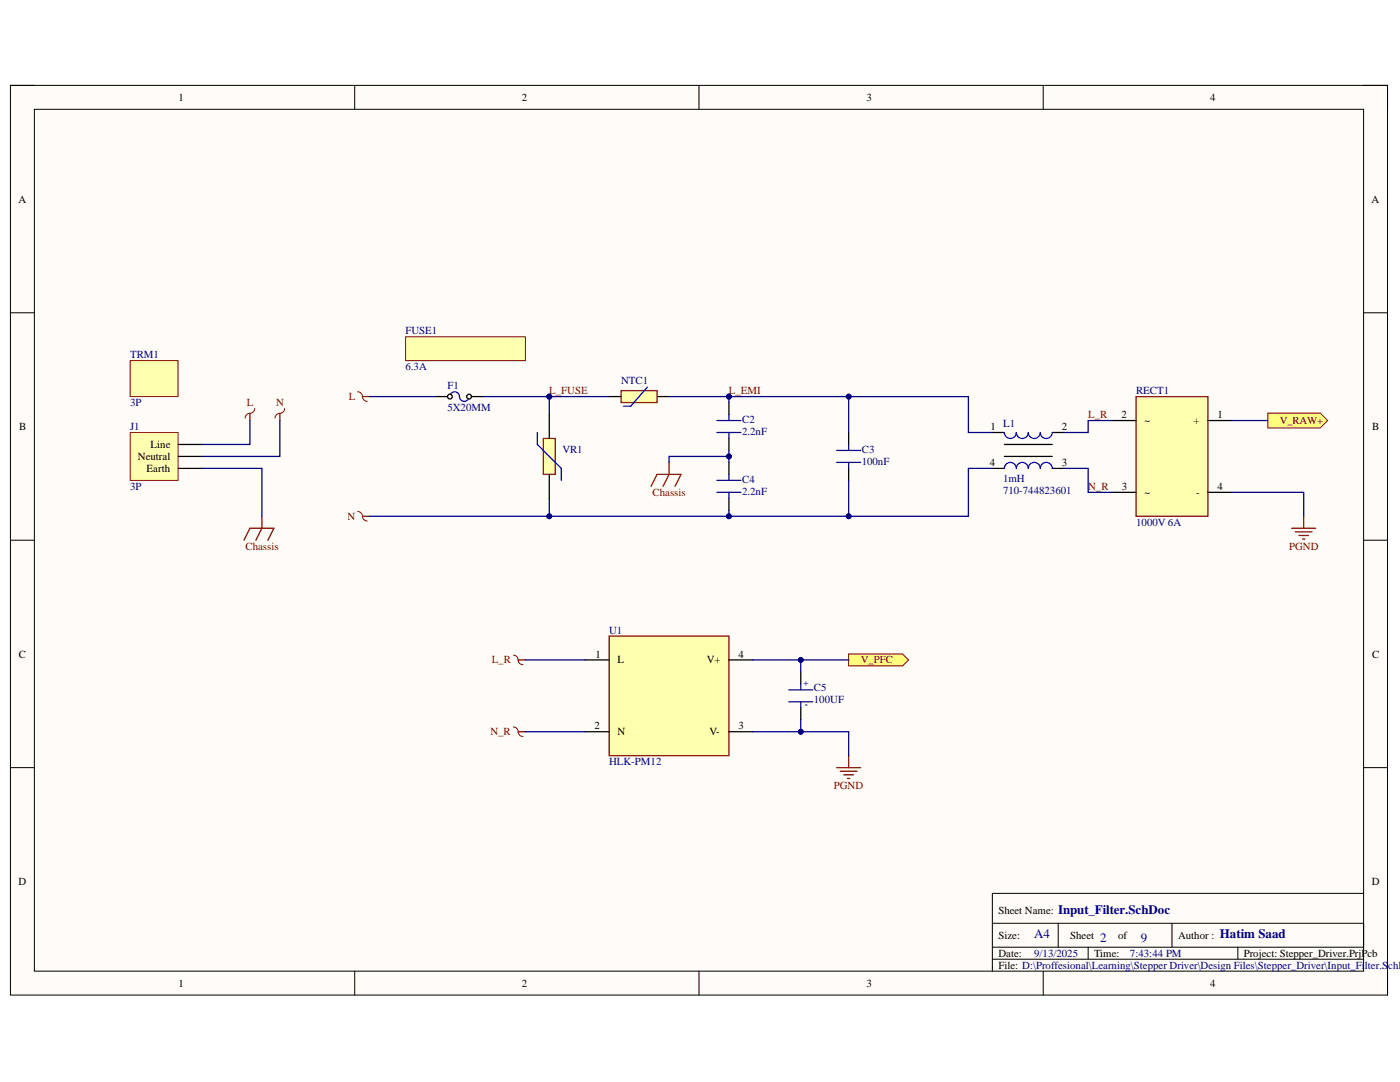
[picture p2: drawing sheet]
<svg xmlns="http://www.w3.org/2000/svg" width="279mm" height="216mm" viewBox="0 0 279 216" stroke-linecap="round" stroke-linejoin="round" font-family="sans-serif">
<path d="M2.1 17h274.8v181.6h-274.8z" fill-rule="evenodd" fill="#fffcf8"/>
<path d="M2.1 17h274.8v181.6h-274.8z" fill="none" stroke="#000" stroke-width=".2"/>
<path d="M6.9 21.8h265.2v172h-265.2z" fill-rule="evenodd" fill="#fffcf8"/>
<g fill="none" stroke="#000" stroke-width=".2">
<path d="M2.1 17h4.8M70.8 17v4.8M139.5 17v4.8M208.2 17v4.8M272.1 17h4.8v4.8M6.9 21.8h265.2v172h-265.2zM2.1 62.4h4.8M272.1 62.4h4.8M2.1 107.8h4.8M272.1 107.8h4.8M2.1 153.2h4.8M272.1 153.2h4.8"/>
<path d="M272.1 178.3h-74.1v15.5M70.8 193.8v4.8M139.5 193.8v4.8M198 184.2h74.1v4.8h-74.1M198 191.4h74.1M208.2 193.8v4.8M211.2 184.2v4.8M217.2 189v2.4M233.9 184.2v4.8M247 189v2.4M276.9 193.8v4.8"/>
</g>
<path d="M145.5 80.3v2.4M145.5 87.5v2.4M145.5 92.3v2.4M145.5 99.4v2.4" fill="none" stroke="#000" stroke-width=".25"/>
<path d="M143.1 86.3h4.8M143.1 83.9h4.8M143.1 98.2h4.8M143.1 95.9h4.8M145.5 82.7v1.2M145.5 86.3v1.2M145.5 94.7v1.2M145.5 98.2v1.2" fill="none" stroke="#0c0087" stroke-width=".25"/>
<path d="M80.9 67.2h23.9v4.8h-23.9z" fill-rule="evenodd" fill="#ffffb0"/>
<path d="M80.9 67.2h23.9v4.8h-23.9z" fill="none" stroke="#800000" stroke-width=".2"/>
<g fill="none" stroke="#000" stroke-width=".25">
<path d="M86.9 79.1h2.4M94.1 79.1h2.4"/>
<circle cx="89.8" cy="79.1" r=".48"/>
<circle cx="93.6" cy="79.1" r=".48"/>
</g>
<path d="M89.9 78.7a.96 .96 0 0 1 1.1-.5 .96 .96 0 0 1 .7 .9 .96 .96 0 0 0 .7 1 .96 .96 0 0 0 1.1-.5" fill="none" stroke="#00f" stroke-width=".25"/>
<path d="M26 72h9.5v7.1h-9.5z" fill-rule="evenodd" fill="#ffffb0"/>
<path d="M26 72h9.5v7.1h-9.5z" fill="none" stroke="#800000" stroke-width=".2"/>
<path d="M26 86.3h9.5v9.6h-9.5z" fill-rule="evenodd" fill="#ffffb0"/>
<path d="M26 86.3h9.5v9.6h-9.5z" fill="none" stroke="#800000" stroke-width=".2"/>
<path d="M35.6 88.7h4.7M35.6 91.1h4.7M35.6 93.5h4.7" fill="none" stroke="#000" stroke-width=".25"/>
<path d="M108.4 87.5h2.4v7.2h-2.4z" fill-rule="evenodd" fill="#ffffb0"/>
<path d="M108.4 87.5h2.4v7.2h-2.4z" fill="none" stroke="#800000" stroke-width=".25"/>
<path d="M107.2 86.3v2.4l4.8 4.8v2.4" fill="none" stroke="#00f" stroke-width=".25"/>
<path d="M131.1 79.1h2.4M109.6 82.7v4.8M109.6 94.7v4.7" fill="none" stroke="#000" stroke-width=".25"/>
<path d="M124 77.9h7.1v2.4h-7.1z" fill-rule="evenodd" fill="#ffffb0"/>
<path d="M124 77.9h7.1v2.4h-7.1z" fill="none" stroke="#980000" stroke-width=".25"/>
<path d="M129.2 77.2l-3.3 3.8h-1.5M200.4 86.3a1.19 1.19 0 0 0 1.2 1.2 1.19 1.19 0 0 0 1.2-1.2 1.19 1.19 0 0 0 1.2 1.2 1.19 1.19 0 0 0 1.2-1.2 1.19 1.19 0 0 0 1.2 1.2 1.19 1.19 0 0 0 1.2-1.2 1.19 1.19 0 0 0 1.2 1.2 1.19 1.19 0 0 0 1.2-1.2M200.4 93.5a1.19 1.19 0 0 1 1.2-1.2 1.19 1.19 0 0 1 1.2 1.2 1.19 1.19 0 0 1 1.2-1.2 1.19 1.19 0 0 1 1.2 1.2 1.19 1.19 0 0 1 1.2-1.2 1.19 1.19 0 0 1 1.2 1.2 1.19 1.19 0 0 1 1.2-1.2 1.19 1.19 0 0 1 1.2 1.2" fill="none" stroke="#00f" stroke-width=".25"/>
<path d="M121.6 79.1h2.4M169.4 86.3v2.4M169.4 93.5v2.4M198 86.3h2.4M198 93.5h2.4M200.4 88.7h9.6M200.4 91.1h9.6M210 86.3h2.4M210 93.5h2.4" fill="none" stroke="#000" stroke-width=".25"/>
<path d="M167 92.3h4.8M167 89.9h4.8M169.4 88.7v1.2M169.4 92.3v1.2" fill="none" stroke="#0c0087" stroke-width=".25"/>
<path d="M71.4 78.2a1.12 1.12 0 0 1 1 1.3l.5 .5 .4 .1M50.8 81.5a1.12 1.12 0 0 1-1.3 1.1l-.5 .5-.1 .3M56.8 81.5a1.12 1.12 0 0 1-1.3 1.1l-.5 .5-.1 .3M71.4 102.1a1.12 1.12 0 0 1 1 1.3l.5 .5 .4 .1" fill="none" stroke="#800000" stroke-width=".2"/>
<path d="M72.3 79.1h1.5M49.9 82.5v1.4M55.8 82.5v1.4M129.9 97l1.2-2.3h4.8l-1.2 2.3M133.5 92.3v2.4l-1.2 2.3M48.7 107.8l1.2-2.4h4.8l-1.2 2.4M52.3 103v2.4l-1.2 2.4M72.3 103h1.5" fill="none" stroke="#800000" stroke-width=".25"/>
<path d="M226.7 79.1h14.4v23.9h-14.4z" fill-rule="evenodd" fill="#ffffb0"/>
<path d="M226.7 79.1h14.4v23.9h-14.4z" fill="none" stroke="#800000" stroke-width=".25"/>
<path d="M222 83.9h4.7M222 98.2h4.7M241.1 83.9h4.7M241.1 98.2h4.7" fill="none" stroke="#000" stroke-width=".25"/>
<path d="M253 82.4h10.5l1.5 1.5-1.5 1.5h-10.5z" fill-rule="evenodd" fill="#ffff80"/>
<path d="M253 82.4h10.5l1.5 1.5-1.5 1.5h-10.5z" fill="none" stroke="#800000" stroke-width=".2"/>
<circle cx="109.6" cy="79.1" r=".48" fill="#000080"/>
<circle cx="109.6" cy="79.1" r=".48" fill="none" stroke="#000080" stroke-width=".2"/>
<circle cx="145.5" cy="79.1" r=".48" fill="#000080"/>
<circle cx="145.5" cy="79.1" r=".48" fill="none" stroke="#000080" stroke-width=".2"/>
<path d="M121.6 126.9h23.9v23.9h-23.9z" fill-rule="evenodd" fill="#ffffb0"/>
<path d="M103.4 131.7h1.4M121.6 126.9h23.9v23.9h-23.9zM103.4 146h1.4" fill="none" stroke="#800000" stroke-width=".25"/>
<path d="M116.8 131.7h4.8M145.5 131.7h4.8M116.8 146h4.8M145.5 146h4.8" fill="none" stroke="#000" stroke-width=".25"/>
<path d="M102.5 130.7a1.12 1.12 0 0 1 1 1.4l.5 .5h.4M102.5 145.1a1.12 1.12 0 0 1 1 1.3l.5 .5 .4 .1" fill="none" stroke="#800000" stroke-width=".2"/>
<path d="M169.4 130.5h10.7l1.2 1.2-1.2 1.2h-10.7z" fill-rule="evenodd" fill="#ffff80"/>
<path d="M169.4 130.5h10.7l1.2 1.2-1.2 1.2h-10.7z" fill="none" stroke="#800000" stroke-width=".2"/>
<path d="M257.8 105.4h4.8M258.5 106.1h3.4M259.2 106.8h1.9M259.9 107.6h.5M260.2 103v2.4M167 153.2h4.8M167.7 153.9h3.3M168.4 154.6h1.9M169.1 155.3h.5M169.4 150.8v2.4" fill="none" stroke="#800000" stroke-width=".25"/>
<path d="M159.8 134.1v2.4M159.8 141.2v2.4" fill="none" stroke="#000" stroke-width=".25"/>
<path d="M157.4 137.7h4.8M159.8 136.5v1.2M157.4 140h4.8M159.8 140v1.2" fill="none" stroke="#0c0087" stroke-width=".25"/>
<path d="M73.8 79.1h13.1M109.6 99.4v3.6h-35.8" fill="none" stroke="#000080" stroke-width=".25"/>
<circle cx="109.6" cy="103" r=".48" fill="#000080"/>
<circle cx="109.6" cy="103" r=".48" fill="none" stroke="#000080" stroke-width=".2"/>
<path d="M96.5 79.1h13.1v3.6" fill="none" stroke="#000080" stroke-width=".25"/>
<circle cx="109.6" cy="79.1" r=".48" fill="#000080"/>
<circle cx="109.6" cy="79.1" r=".48" fill="none" stroke="#000080" stroke-width=".2"/>
<path d="M109.6 79.1h12" fill="none" stroke="#000080" stroke-width=".25"/>
<circle cx="109.6" cy="79.1" r=".48" fill="#000080"/>
<circle cx="109.6" cy="79.1" r=".48" fill="none" stroke="#000080" stroke-width=".2"/>
<path d="M145.5 89.9v1.2h-12v1.2" fill="none" stroke="#000080" stroke-width=".25"/>
<circle cx="145.5" cy="91.1" r=".48" fill="#000080"/>
<circle cx="145.5" cy="91.1" r=".48" fill="none" stroke="#000080" stroke-width=".2"/>
<path d="M145.5 91.1v1.2" fill="none" stroke="#000080" stroke-width=".25"/>
<circle cx="145.5" cy="91.1" r=".48" fill="#000080"/>
<circle cx="145.5" cy="91.1" r=".48" fill="none" stroke="#000080" stroke-width=".2"/>
<path d="M145.5 101.8v1.2h-35.9" fill="none" stroke="#000080" stroke-width=".25"/>
<circle cx="145.5" cy="103" r=".48" fill="#000080"/>
<circle cx="145.5" cy="103" r=".48" fill="none" stroke="#000080" stroke-width=".2"/>
<circle cx="109.6" cy="103" r=".48" fill="#000080"/>
<circle cx="109.6" cy="103" r=".48" fill="none" stroke="#000080" stroke-width=".2"/>
<path d="M145.5 79.1v1.2" fill="none" stroke="#000080" stroke-width=".25"/>
<circle cx="145.5" cy="79.1" r=".48" fill="#000080"/>
<circle cx="145.5" cy="79.1" r=".48" fill="none" stroke="#000080" stroke-width=".2"/>
<path d="M133.5 79.1h35.9v7.2" fill="none" stroke="#000080" stroke-width=".25"/>
<circle cx="145.5" cy="79.1" r=".48" fill="#000080"/>
<circle cx="145.5" cy="79.1" r=".48" fill="none" stroke="#000080" stroke-width=".2"/>
<circle cx="169.4" cy="79.1" r=".48" fill="#000080"/>
<circle cx="169.4" cy="79.1" r=".48" fill="none" stroke="#000080" stroke-width=".2"/>
<path d="M169.4 95.9v7.1h-23.9" fill="none" stroke="#000080" stroke-width=".25"/>
<circle cx="169.4" cy="103" r=".48" fill="#000080"/>
<circle cx="169.4" cy="103" r=".48" fill="none" stroke="#000080" stroke-width=".2"/>
<circle cx="145.5" cy="103" r=".48" fill="#000080"/>
<circle cx="145.5" cy="103" r=".48" fill="none" stroke="#000080" stroke-width=".2"/>
<path d="M169.4 79.1h23.9v7.2h4.7" fill="none" stroke="#000080" stroke-width=".25"/>
<circle cx="169.4" cy="79.1" r=".48" fill="#000080"/>
<circle cx="169.4" cy="79.1" r=".48" fill="none" stroke="#000080" stroke-width=".2"/>
<path d="M198 93.5h-4.7v9.5h-23.9" fill="none" stroke="#000080" stroke-width=".25"/>
<circle cx="169.4" cy="103" r=".48" fill="#000080"/>
<circle cx="169.4" cy="103" r=".48" fill="none" stroke="#000080" stroke-width=".2"/>
<path d="M212.4 93.5h4.8v4.7h4.8M222 83.9h-4.8v2.4h-4.8M245.8 83.9h7.2M104.8 131.7h12M150.3 131.7h19.1M104.8 146h12" fill="none" stroke="#000080" stroke-width=".25"/>
<circle cx="159.8" cy="131.7" r=".48" fill="#000080"/>
<circle cx="159.8" cy="131.7" r=".48" fill="none" stroke="#000080" stroke-width=".2"/>
<path d="M245.8 98.2h14.4v4.8M150.3 146h19.1v4.8" fill="none" stroke="#000080" stroke-width=".25"/>
<circle cx="159.8" cy="146" r=".48" fill="#000080"/>
<circle cx="159.8" cy="146" r=".48" fill="none" stroke="#000080" stroke-width=".2"/>
<path d="M159.8 143.6v2.4" fill="none" stroke="#000080" stroke-width=".25"/>
<circle cx="159.8" cy="146" r=".48" fill="#000080"/>
<circle cx="159.8" cy="146" r=".48" fill="none" stroke="#000080" stroke-width=".2"/>
<path d="M159.8 131.7v2.4" fill="none" stroke="#000080" stroke-width=".25"/>
<circle cx="159.8" cy="131.7" r=".48" fill="#000080"/>
<circle cx="159.8" cy="131.7" r=".48" fill="none" stroke="#000080" stroke-width=".2"/>
<path d="M40.3 93.5h12v9.5M49.9 83.9v4.8h-9.6M55.9 83.9v7.2h-15.6" fill="none" stroke="#000080" stroke-width=".25"/>
<g font-size="2.6" fill="#000080">
<text x="211.2" y="182.5">Input_Filter.SchDoc</text>
<text x="206.4" y="187.2">A4</text>
<text x="219.5" y="188">2</text>
<text x="227.7" y="188">9</text>
<text x="243.4" y="187.2">Hatim Saad</text>
</g>
<g font-size="2.2">
<text x="35.6" y="20.1">1</text>
<text x="104.1" y="20.1">2</text>
<text x="173" y="20.1">3</text>
<text x="241.5" y="20.1">4</text>
<text x="3.7" y="40.4">A</text>
<text x="273.7" y="40.4">A</text>
<text x="223.8" y="83.4">2</text>
<text x="243" y="83.4">1</text>
<text x="3.8" y="85.8">B</text>
<text x="30.1" y="89.4">Line</text>
<text x="197.7" y="85.8">1</text>
<text x="211.9" y="85.8">2</text>
<text x="228.4" y="84.6">~</text>
<text x="238.2" y="84.6">+</text>
<text x="273.9" y="85.8">B</text>
<text x="27.5" y="91.8">Neutral</text>
<text x="29.3" y="94.2">Earth</text>
<text x="197.5" y="93">4</text>
<text x="211.9" y="93">3</text>
<text x="223.9" y="97.8">3</text>
<text x="228.4" y="99">~</text>
<text x="238.7" y="99">-</text>
<text x="243" y="97.8">4</text>
<text x="3.8" y="131.2">C</text>
<text x="118.8" y="131.2">1</text>
<text x="147.4" y="131.2">4</text>
<text x="273.8" y="131.2">C</text>
<text x="123.2" y="132.4">L</text>
<text x="141" y="132.4">V+</text>
<text x="118.7" y="145.5">2</text>
<text x="123.2" y="146.7">N</text>
<text x="141.6" y="146.7">V-</text>
<text x="147.4" y="145.5">3</text>
<text x="3.7" y="176.6">D</text>
<text x="273.8" y="176.6">D</text>
<text x="199.2" y="182.3">Sheet Name:</text>
<text x="199.2" y="187.3">Size:</text>
<text x="199.2" y="190.9">Date:</text>
<text x="213.6" y="187.3">Sheet</text>
<text x="218.4" y="190.9">Time:</text>
<text x="223.1" y="187.3">of</text>
<text x="235.1" y="187.3">Author :</text>
<text x="248.2" y="190.9">Project: Stepper_Driver.PrjPcb</text>
<text x="35.6" y="196.9">1</text>
<text x="104.1" y="196.9">2</text>
<text x="173" y="196.9">3</text>
<text x="199.2" y="193.3">File: D:\Proffesional\Learning\Stepper Driver\Design Files\Stepper_Driver\Input_Filter.SchD</text>
<text x="241.5" y="196.9">4</text>
</g>
<g font-size="2.2" fill="#000080">
<text x="26" y="71.5">TRM1</text>
<text x="80.9" y="66.7">FUSE1</text>
<text x="80.9" y="73.9">6.3A</text>
<text x="89.3" y="77.7">F1</text>
<text x="124" y="76.5">NTC1</text>
<text x="26" y="81.1">3P</text>
<text x="89.3" y="82">5X20MM</text>
<text x="226.7" y="78.6">RECT1</text>
<text x="26" y="85.8">J1</text>
<text x="148.1" y="84.4">C2</text>
<text x="148.1" y="86.8">2.2nF</text>
<text x="200.2" y="85.1">L1</text>
<text x="112.2" y="90.3">VR1</text>
<text x="172" y="90.3">C3</text>
<text x="172" y="92.8">100nF</text>
<text x="26" y="97.8">3P</text>
<text x="148.1" y="96.3">C4</text>
<text x="148.1" y="98.7">2.2nF</text>
<text x="200.2" y="98.5">710-744823601</text>
<text x="200.2" y="96.1">1mH</text>
<text x="226.7" y="104.9">1000V 6A</text>
<text x="121.5" y="126.4">U1</text>
<text x="162.4" y="137.9">C5</text>
<text x="162.4" y="140.3">100UF</text>
<text x="121.5" y="152.7">HLK-PM12</text>
<text x="206.4" y="190.9">9/13/2025</text>
<text x="225.5" y="190.9">7:43:44 PM</text>
</g>
<g font-size="2.2" fill="#800000">
<text x="49.3" y="81.1">L</text>
<text x="55.1" y="81.1">N</text>
<text x="69.6" y="79.9">L</text>
<text x="109.6" y="78.6">L_FUSE</text>
<text x="145.5" y="78.6">L_EMI</text>
<text x="217.2" y="83.4">L_R</text>
<text x="255.4" y="84.6">V_RAW+</text>
<text x="130.3" y="99">Chassis</text>
<text x="217.2" y="97.8">N_R</text>
<text x="69.4" y="103.7">N</text>
<text x="49" y="109.7">Chassis</text>
<text x="257.3" y="109.7">PGND</text>
<text x="98.1" y="132.4">L_R</text>
<text x="171.8" y="132.4">V_PFC</text>
<text x="97.9" y="146.7">N_R</text>
<text x="166.4" y="157.5">PGND</text>
</g>
<g font-size="1.7" fill="#000080">
<text x="160.4" y="136" transform="rotate(90 160.4 136)">+</text>
<text x="161.2" y="140.4" transform="rotate(-180 161.2 140.4)">-</text>
</g>
</svg>
